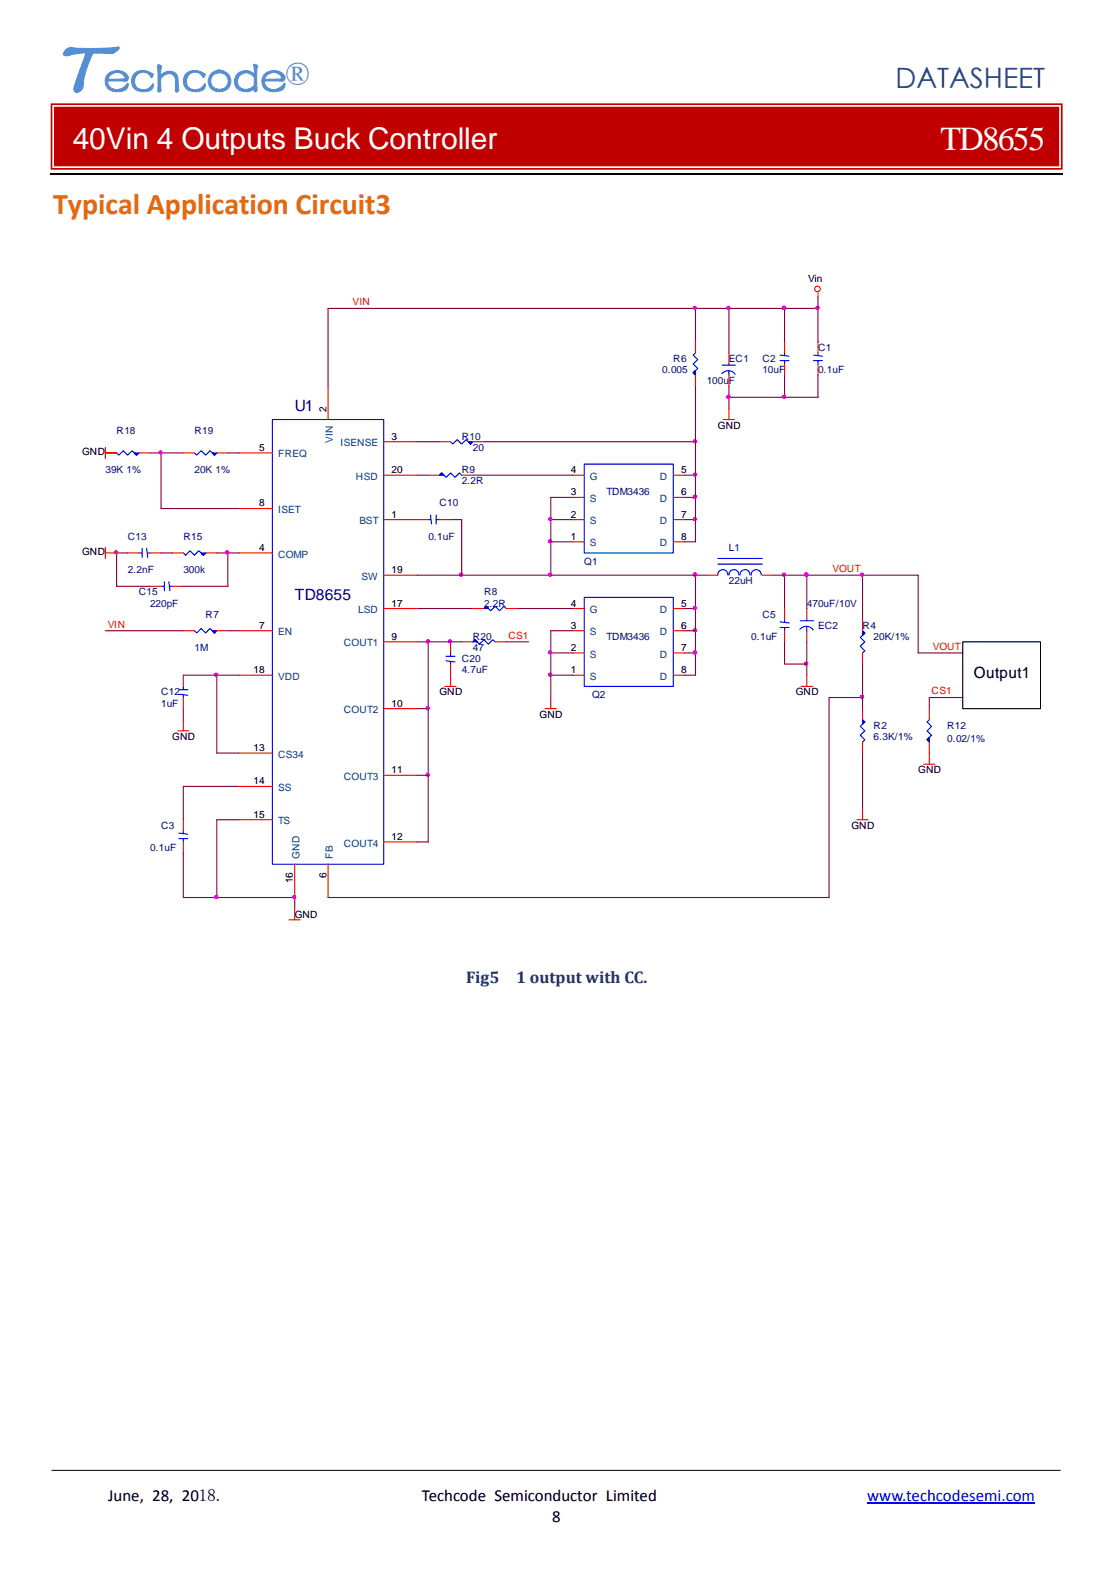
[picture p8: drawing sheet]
<svg xmlns="http://www.w3.org/2000/svg" width="210mm" height="297mm" viewBox="0 0 210 297" stroke-linecap="round" stroke-linejoin="round" font-family="sans-serif">
<path d="M9.5 32.8h191.1" fill="none" stroke="#000" stroke-width=".25"/>
<path d="M163.6 283.5h31.7" fill="none" stroke="#00f" stroke-width=".21"/>
<path d="M7 .3h66.4v18.5h-66.4z" fill="#fff"/>
<g fill="#c00000">
<path d="M10.4 20.3h189.3v10.9h-189.3z"/>
<path d="M9.6 19.5h190.9v12.5h-190.9zM9.9 19.8v11.9h190.3v-11.9zM10.2 20.1h189.6v11.3h-189.6zM11.2 21.1v9.3h187.7v-9.3z"/>
</g>
<path d="M159.4 9.8h40.3v9h-40.3z" fill="#fff"/>
<path d="M19.6 20.7h176" fill="none" stroke="#c00000" stroke-width=".62" stroke-linecap="butt"/>
<path d="M9.8 277.3h190.2" fill="none" stroke="#000" stroke-width=".19"/>
<g fill="none" stroke="#800040" stroke-width=".21">
<path d="M131.2 58.2h6.3M131.2 58.2v6.3M131.2 58.2h-69.3v14.6M137.5 58.2v8.3M137.5 58.2h10.5M148 58.2h6.3M148 58.2v6.3M154.3 58.2v6.3M154.3 56.1v2.1M131.2 72.8v10.5M137.5 74.9v2.1M137.5 72.8v2.1"/>
<path d="M137.5 74.9h10.5M148 70.7v4.2M154.3 70.7v4.2h-6.3M19.9 85.4h2.1M28.3 85.4h2.1M30.4 85.4h4.2M30.4 85.4v10.5h14.7M43 85.4h2.1M78.7 83.3h4.2M78.7 89.6h2.1M85 98h2.1v10.5M89.2 89.6h18.9"/>
<path d="M91.3 83.3h39.9M103.9 98h4.2M103.9 98v4.2M108.1 93.8h-4.2v4.2M129.1 93.8h2.1M129.1 89.6h2.1M129.1 98h2.1M131.2 83.3v6.3M131.2 98v4.2h-2.1M131.2 93.8v4.2M131.2 89.6v4.2M19.9 119h14.7"/>
<path d="M24.1 104.3h-2.1v6.3h6.3M30.4 104.3h2.1M40.9 104.3h2.1M43 119h2.1M43 104.3h2.1M43 104.3v6.3h-8.4M78.7 108.5h8.4M78.7 114.8h10.5M87.1 108.5h16.8M97.6 114.8h10.5M103.9 102.2h4.2M103.9 108.5h27.3"/>
<path d="M103.9 102.2v6.3M108.1 119h-4.2v4.1M129.1 114.8h2.1M129.1 119h2.1M131.2 108.5v6.3M131.2 119v4.1M131.2 114.8v4.2M131.2 108.5h2.1M145.9 108.5h2.1M148 108.5h4.2M148 108.5v6.3M152.2 108.5v6.3"/>
<path d="M152.2 108.5h10.5M162.7 108.5v8.4M162.7 108.5h10.5v14.6h8.4M34.6 133.6v2.1M34.6 127.3h6.3M40.9 127.3h4.2M40.9 127.3v14.7h4.2M78.7 121.1h2.1M78.7 133.6h2.1M80.8 121.1v12.5M80.8 133.6v12.6M87.1 121.1h-6.3"/>
<path d="M95.5 121.1h4.2M103.9 123.1h4.2M103.9 127.3h4.2M103.9 127.3v4.3M103.9 123.1v4.2M129.1 123.1h2.1M131.2 123.1v4.2h-2.1M148 121.1v4.1h4.2M152.2 121.1v4.1M152.2 125.2v2.1M162.7 131.6v2M162.7 131.6h-6.3v37.7h-94.5"/>
<path d="M162.7 125.2v6.4M181.6 131.6h-6.3v2M45.1 148.3h-10.5v6.3M45.1 154.6h-4.2v14.7M78.7 146.2h2.1M80.8 146.2v12.6h-2.1M162.7 142v10.5M34.6 160.9v8.4h6.3M40.9 169.3h14.7v2.1"/>
</g>
<g fill="none" stroke="#00f" stroke-width=".21">
<path d="M51.4 79.1h21v83.9h-21zM131.2 66.5l-.4 .5 .8 .8-.8 .8 .8 .9-.8 .8 .4 .4M136.2 70.5a1.58 1.58 0 0 1 2.5 .1M136.2 68.9h2.6M137.5 69.9v.8M137.5 68.6v.3M147.2 68h1.7M147.2 67l1.7 .2M148 68v.6M148 66.5v.5M153.5 67l1.7 .2M153.5 68h1.7"/>
<path d="M154.3 68v.6M154.3 66.5v.5M22 85.4l.4 .4 .8-.8 .9 .8 .8-.8 .9 .8 .4-.4M36.7 85.4l.4 .4 .9-.8 .8 .8 .8-.8 .9 .8 .4-.4M80.8 98h.4M81.2 97.2l.2 1.6M82.3 97.2v1.6M82.3 98h.6M82.9 89.6l.4-.4 .9 .8 .8-.8 .9 .8 .8-.8 .4 .4M85 83.3l.4 .4 .9-.8 .8 .8 .8-.8 .9 .8 .4-.4M110.2 87.5h16.8v16.8h-16.8zM26.2 104.3h.6"/>
<path d="M26.8 103.4v1.7M27.7 103.4l.2 1.7M27.9 104.3h.4M30.4 110.6h.6M31 109.7v1.7M31.9 109.7l.2 1.7M32.1 110.6h.4M34.6 104.3l.4 .4 .9-.8 .8 .8 .8-.8 .9 .8 .4-.4M36.7 119l.4 .4 .9-.9 .8 .9 .8-.9 .9 .9 .4-.4M91.3 114.8l.4-.5 .9 .9 .8-.9 .9 .9 .8-.9 .4 .5M110.2 112.7h16.8v16.8h-16.8zM135.4 105.3h8.4"/>
<path d="M135.4 106.4h8.4M137.3 108.5a.95 .95 0 0 0-.9-1.1 .95 .95 0 0 0-1 1.1M139.4 108.5a.95 .95 0 0 0-1-1.1 .95 .95 0 0 0-.9 1.1M141.5 108.5a.95 .95 0 0 0-1-1.1 .95 .95 0 0 0-.9 1.1M143.6 108.5a.94 .94 0 0 0-.9-1.1 .94 .94 0 0 0-1 1.1M147.2 117.3l1.7 .2M147.2 118.3h1.7M148 118.3v.7M148 116.9v.4M150.9 118.7a1.58 1.58 0 0 1 2.5 .1M151 117.1h2.5M152.2 118.1v.9"/>
<path d="M152.2 116.9v.2M162.7 119l.5 .4-.9 .8 .9 .9-.9 .8 .9 .8-.5 .4M33.7 130.1h1.7M33.7 130.9l1.7 .2M34.6 129.5v.6M34.6 131.1v.5M84.2 123.8h1.7M84.2 124.6l1.7 .2M85 123.1v.7M85 124.8v.4M89.2 121.1l.4-.4 .9 .8 .8-.8 .8 .8 .9-.8 .4 .4M162.7 135.7l.5 .4-.9 .9 .9 .8-.9 .9 .9 .8-.5 .4"/>
<path d="M175.3 135.7l-.4 .4 .8 .9-.8 .8 .8 .9-.8 .8 .4 .4M33.7 157.1l1.7 .2M33.7 158.2h1.7M34.6 158.2v.6M34.6 156.7v.4"/>
</g>
<g fill="#00f" stroke="#00f" stroke-width=".21">
<path d="M174.9 139.5l.4-.4v.8l-.4-.4 .4-.4z" fill-rule="evenodd"/>
<path d="M40 119h.9l-.4 .4z" fill-rule="evenodd"/>
<path d="M89.2 121.1l.4-.4 .4 .4-.4-.4 .4 .4z" fill-rule="evenodd"/>
<path d="M40 85.4h.9l-.4 .4z" fill-rule="evenodd"/>
<path d="M88.4 83.3h.8l-.4 .4z" fill-rule="evenodd"/>
<path d="M25.3 85.4h.9l-.4 .4z" fill-rule="evenodd"/>
<path d="M83.3 89.2l.4 .4h-.8l.4-.4 .4 .4z" fill-rule="evenodd"/>
<path d="M38 104.3h.8l-.4 .4z" fill-rule="evenodd"/>
<path d="M91.7 114.3l.4 .5h-.8l.4-.5 .4 .5z" fill-rule="evenodd"/>
<path d="M162.7 119l.5 .4-.5 .4 .5-.4-.5 .4z" fill-rule="evenodd"/>
<path d="M162.7 135.7l.5 .4-.5 .5 .5-.5-.5 .5z" fill-rule="evenodd"/>
<path d="M130.8 70.3l.4-.4v.8l-.4-.4 .4-.4z" fill-rule="evenodd"/>
</g>
<g fill="none" stroke="#f00" stroke-width=".21">
<path d="M154.3 55.2v.9M61.9 72.8v6.3M131.2 64.5v2M131.2 70.7v2.1M136.5 79.1h2.1M137.5 77v2.1M137.5 66.5v2.1M137.5 70.7v2.1M148 64.5v2M148 68.6v2.1M154.3 64.5v2M154.3 68.6v2.1"/>
<path d="M19.9 85.4h2.1zM19.9 84.4v2.1M26.2 85.4h2.1M34.6 85.4h2.1M40.9 85.4h2.1M45.1 85.4h6.3M45.1 95.9h6.3M72.4 83.3h6.3M72.4 89.6h6.3M72.4 98h8.4M80.8 89.6h2.1M82.9 83.3h2.1"/>
<path d="M82.9 98h2.1M87.1 89.6h2.1M89.2 83.3h2.1M108.1 89.6h2.1M108.1 98h2.1M108.1 93.8h2.1M127 89.6h2.1M127 98h2.1M127 93.8h2.1M19.9 104.3h2.1M19.9 103.2v2.1M24.1 104.3h2.1"/>
<path d="M28.3 110.6h2.1M28.3 104.3h2.1M32.5 104.3h2.1M32.5 110.6h2.1M34.6 119h2.1M38.8 104.3h2.1M40.9 119h2.1M45.1 119h6.3M45.1 104.3h6.3M72.4 114.8h6.3M72.4 108.5h6.3M89.2 114.8h2.1"/>
<path d="M95.5 114.8h2.1M108.1 119h2.1M108.1 114.8h2.1M108.1 102.2h2.1M127 119h2.1M127 114.8h2.1M127 102.2h2.1M133.3 108.5h2.1M143.8 108.5h2.1M148 114.8v2.1M148 119v2.1M152.2 114.8v2.1"/>
<path d="M152.2 119v2.1M162.7 116.9v2.1M33.5 137.8h2.1M34.6 135.7v2.1M34.6 127.3v2.2M34.6 131.6v2M45.1 127.3h6.3M72.4 121.1h6.3M72.4 133.6h6.3M83.9 129.5h2.1M85 125.2v4.3M85 121.1v2"/>
<path d="M87.1 121.1h2.1M93.4 121.1h2.1M102.8 133.6h2.2M103.9 131.6v2M108.1 127.3h2.1M108.1 123.1h2.1M127 127.3h2.1M127 123.1h2.1M151.2 129.5h2.1M152.2 127.3v2.2M162.7 123.1v2.1M162.7 133.6v2.1"/>
<path d="M162.7 139.9v2.1M175.3 139.9v4.2M175.3 133.6v2.1M34.6 154.6v2.1M34.6 158.8v2.1M45.1 142h6.3M45.1 154.6h6.3M45.1 148.3h6.3M72.4 146.2h6.3M72.4 158.8h6.3M161.7 154.6h2.1M162.7 152.5v2.1"/>
<path d="M174.3 144.1h2.1M54.5 173.5h2.1M55.6 171.4v2.1M55.6 163v6.3M61.9 163v6.3"/>
<circle cx="154.2" cy="54.5" r=".52"/>
</g>
<g fill="#f0f" stroke="#f0f" stroke-width=".21">
<circle cx="162.6" cy="131.4" r=".32"/>
<circle cx="80.7" cy="133.5" r=".31"/>
<circle cx="80.7" cy="121" r=".31"/>
<circle cx="80.7" cy="146.1" r=".31"/>
<circle cx="84.9" cy="121" r=".31"/>
<circle cx="103.8" cy="127.2" r=".31"/>
<circle cx="87" cy="108.4" r=".32"/>
<circle cx="103.8" cy="108.4" r=".32"/>
<circle cx="103.8" cy="102.1" r=".32"/>
<circle cx="152.1" cy="125.1" r=".31"/>
<circle cx="131.1" cy="93.7" r=".32"/>
<circle cx="131.1" cy="97.9" r=".32"/>
<circle cx="131.1" cy="108.4" r=".32"/>
<circle cx="147.9" cy="108.4" r=".32"/>
<circle cx="131.1" cy="83.2" r=".31"/>
<circle cx="131.1" cy="123.1" r=".31"/>
<circle cx="131.1" cy="118.9" r=".32"/>
<circle cx="21.9" cy="104.2" r=".32"/>
<circle cx="103.8" cy="123.1" r=".31"/>
<circle cx="131.1" cy="114.7" r=".32"/>
<circle cx="131.1" cy="89.5" r=".32"/>
<circle cx="103.8" cy="97.9" r=".32"/>
<circle cx="42.9" cy="104.2" r=".32"/>
<circle cx="154.2" cy="58.1" r=".32"/>
<circle cx="147.9" cy="58.1" r=".32"/>
<circle cx="147.9" cy="74.8" r=".32"/>
<circle cx="137.4" cy="74.8" r=".32"/>
<circle cx="162.6" cy="108.4" r=".32"/>
<circle cx="152.1" cy="108.4" r=".31"/>
<circle cx="137.4" cy="58.1" r=".32"/>
<circle cx="131.1" cy="58.1" r=".32"/>
<circle cx="40.8" cy="127.2" r=".31"/>
<circle cx="55.5" cy="169.2" r=".31"/>
<circle cx="40.8" cy="169.2" r=".31"/>
<circle cx="30.3" cy="85.3" r=".32"/>
</g>
<path d="M181.6 121.1h14.7v12.5h-14.7z" fill="none" stroke="#000" stroke-width=".21"/>
<text font-size="15.7" fill="#548ed4" x="9.6" y="17.3">T</text>
<text font-size="9.2" fill="#548ed4" x="19.6" y="17.3">echcode®</text>
<text font-size="6.3" fill="#fff" x="177.4" y="28.3">TD8655</text>
<text font-size="5.7" fill="#fff" x="13.7" y="28.1">40Vin 4 Outputs Buck Controller</text>
<text font-size="5.7" fill="#e36c0a" x="10" y="40.3">Typical Application Circuit3</text>
<text font-size="5.3" fill="#1f497c" x="169" y="16.5">DATASHEET</text>
<g font-size="3.2" fill="#17365d">
<text x="87.9" y="185.4">Fig5</text>
<text x="97.4" y="185.4">1 output with CC.</text>
</g>
<g font-size="3.2">
<text x="20.4" y="283">June, 28, 2018.</text>
<text x="79.6" y="283">Techcode Semiconductor Limited</text>
<text x="104.2" y="287">8</text>
</g>
<text font-size="3.2" fill="#00f" x="163.6" y="283">www.techcodesemi.com</text>
<g font-size="2.9" fill="#000080">
<text x="55.6" y="77.6">U1</text>
<text x="55.6" y="113.2">TD8655</text>
</g>
<text font-size="2.9" x="183.7" y="127.9">Output1</text>
<g font-size="1.9">
<text x="152.4" y="53.1">Vin</text>
<text x="61.6" y="77.7" transform="rotate(-90 61.6 77.7)">2</text>
<text x="73.9" y="82.9">3</text>
<text x="135.4" y="80.8">GND</text>
<text x="15.5" y="85.9">GND</text>
<text x="48.9" y="85">5</text>
<text x="73.9" y="89.2">20</text>
<text x="107.7" y="89.2">4</text>
<text x="128.5" y="89.2">5</text>
<text x="48.9" y="95.5">8</text>
<text x="107.7" y="93.4">3</text>
<text x="128.5" y="93.4">6</text>
<text x="73.9" y="97.6">1</text>
<text x="107.7" y="101.8">1</text>
<text x="107.7" y="97.6">2</text>
<text x="128.5" y="97.6">7</text>
<text x="128.5" y="101.8">8</text>
<text x="15.5" y="104.7">GND</text>
<text x="48.9" y="103.9">4</text>
<text x="73.9" y="108.1">19</text>
<text x="48.9" y="118.6">7</text>
<text x="73.9" y="114.4">17</text>
<text x="107.7" y="118.6">3</text>
<text x="107.7" y="114.4">4</text>
<text x="128.5" y="114.4">5</text>
<text x="128.5" y="118.6">6</text>
<text x="73.9" y="120.7">9</text>
<text x="107.7" y="122.8">2</text>
<text x="128.5" y="122.8">7</text>
<text x="47.8" y="127">18</text>
<text x="82.9" y="131.1">GND</text>
<text x="107.7" y="127">1</text>
<text x="128.5" y="127">8</text>
<text x="150.1" y="131.1">GND</text>
<text x="73.9" y="133.2">10</text>
<text x="101.8" y="135.3">GND</text>
<text x="32.5" y="139.5">GND</text>
<text x="47.8" y="141.6">13</text>
<text x="47.8" y="147.9">14</text>
<text x="73.9" y="145.8">11</text>
<text x="173.2" y="145.8">GND</text>
<text x="47.8" y="154.2">15</text>
<text x="73.9" y="158.4">12</text>
<text x="160.6" y="156.3">GND</text>
<text x="55.3" y="166.6" transform="rotate(-90 55.3 166.6)">16</text>
<text x="61.6" y="165.5" transform="rotate(-90 61.6 165.5)">6</text>
<text x="55.6" y="173.1">GND</text>
</g>
<g font-size="1.9" fill="#f00">
<text x="66.5" y="57.6">VIN</text>
<text x="157.1" y="107.9">VOUT</text>
<text x="20.3" y="118.4">VIN</text>
<text x="95.9" y="120.5">CS1</text>
<text x="176" y="122.6">VOUT</text>
<text x="175.7" y="130.9">CS1</text>
</g>
<g font-size="1.9" fill="#000080">
<text x="124.9" y="70.4">0.005</text>
<text x="127" y="68.3">R6</text>
<text x="137.5" y="68.3">EC1</text>
<text x="143.8" y="70.4">10uF</text>
<text x="143.8" y="68.3">C2</text>
<text x="154.3" y="70.4">0.1uF</text>
<text x="154.3" y="66.2">C1</text>
<text x="133.3" y="72.5">100uF</text>
<text x="22" y="81.9">R18</text>
<text x="36.7" y="81.9">R19</text>
<text x="87.1" y="82.9">R10</text>
<text x="19.9" y="89.2">39K 1%</text>
<text x="36.7" y="89.2">20K 1%</text>
<text x="87.1" y="89.2">R9</text>
<text x="89.2" y="85">20</text>
<text x="82.9" y="95.5">C10</text>
<text x="87.1" y="91.3">2.2R</text>
<text x="114.4" y="93.4">TDM3436</text>
<text x="24.1" y="101.8">C13</text>
<text x="34.6" y="101.8">R15</text>
<text x="80.8" y="101.8">0.1uF</text>
<text x="110.2" y="106.6">Q1</text>
<text x="137.5" y="103.9">L1</text>
<text x="24.1" y="108.1">2.2nF</text>
<text x="26.2" y="112.3">C15</text>
<text x="34.6" y="108.1">300k</text>
<text x="91.3" y="112.3">R8</text>
<text x="137.5" y="110.2">22uH</text>
<text x="28.3" y="114.4">220pF</text>
<text x="38.8" y="116.5">R7</text>
<text x="91.3" y="114.4">2.2R</text>
<text x="143.8" y="116.5">C5</text>
<text x="152.2" y="114.4">470uF/10V</text>
<text x="154.3" y="118.6">EC2</text>
<text x="162.7" y="118.6">R4</text>
<text x="36.7" y="122.8">1M</text>
<text x="87.1" y="124.9">C20</text>
<text x="89.2" y="120.7">R20</text>
<text x="89.2" y="122.8">47</text>
<text x="114.4" y="120.7">TDM3436</text>
<text x="141.7" y="120.7">0.1uF</text>
<text x="164.8" y="120.7">20K/1%</text>
<text x="30.4" y="131.1">C12</text>
<text x="87.1" y="127">4.7uF</text>
<text x="111.7" y="131.6">Q2</text>
<text x="30.4" y="133.2">1uF</text>
<text x="164.8" y="137.4">R2</text>
<text x="178.7" y="137.4">R12</text>
<text x="164.8" y="139.5">6.3K/1%</text>
<text x="178.7" y="140">0.02/1%</text>
<text x="28.3" y="160.5">0.1uF</text>
<text x="30.4" y="156.3">C3</text>
</g>
<g font-size="1.9" fill="#004080">
<text x="62.8" y="83.5" transform="rotate(-90 62.8 83.5)">VIN</text>
<text x="52.5" y="86.3">FREQ</text>
<text x="64.2" y="84.2">ISENSE</text>
<text x="67.2" y="90.5">HSD</text>
<text x="111.3" y="94.7">S</text>
<text x="111.3" y="90.5">G</text>
<text x="124.5" y="90.5">D</text>
<text x="124.5" y="94.7">D</text>
<text x="52.5" y="96.8">ISET</text>
<text x="67.8" y="98.9">BST</text>
<text x="111.3" y="98.9">S</text>
<text x="124.5" y="98.9">D</text>
<text x="52.5" y="105.2">COMP</text>
<text x="111.3" y="103.1">S</text>
<text x="124.5" y="103.1">D</text>
<text x="68.2" y="109.3">SW</text>
<text x="52.5" y="119.8">EN</text>
<text x="67.6" y="115.6">LSD</text>
<text x="111.3" y="119.8">S</text>
<text x="111.3" y="115.6">G</text>
<text x="124.5" y="115.6">D</text>
<text x="124.5" y="119.8">D</text>
<text x="64.9" y="121.9">COUT1</text>
<text x="111.3" y="124">S</text>
<text x="124.5" y="124">D</text>
<text x="52.5" y="128.2">VDD</text>
<text x="111.3" y="128.2">S</text>
<text x="124.5" y="128.2">D</text>
<text x="64.9" y="134.5">COUT2</text>
<text x="52.5" y="142.9">CS34</text>
<text x="52.5" y="149.2">SS</text>
<text x="64.9" y="147.1">COUT3</text>
<text x="52.5" y="155.5">TS</text>
<text x="56.5" y="161.9" transform="rotate(-90 56.5 161.9)">GND</text>
<text x="62.8" y="161.9" transform="rotate(-90 62.8 161.9)">FB</text>
<text x="64.9" y="159.7">COUT4</text>
</g>
</svg>
